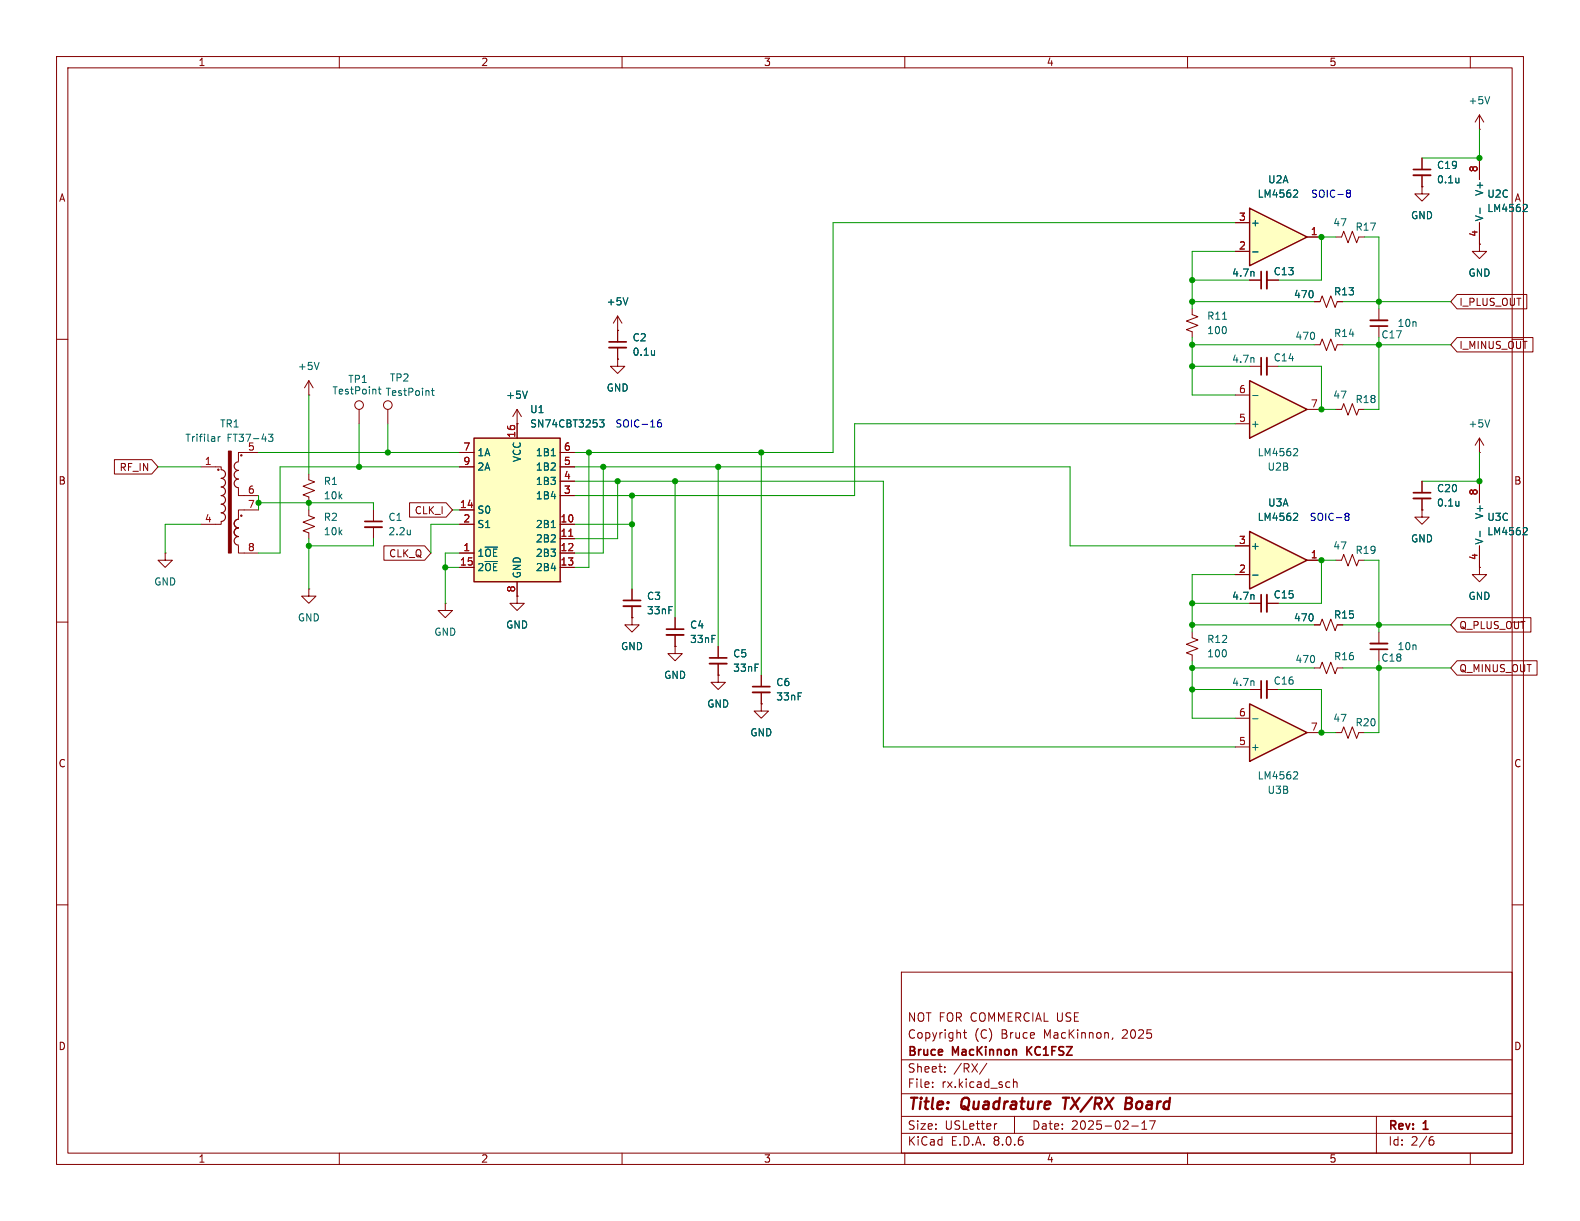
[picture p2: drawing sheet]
<svg xmlns="http://www.w3.org/2000/svg" width="279mm" height="216mm" viewBox="0 0 279 216" stroke-linecap="round" stroke-linejoin="round" font-family="sans-serif">
<g fill="none" stroke="#840000" stroke-width=".18">
<path d="M10 10h259.4v195.9h-259.4zM12 12h255.4v191.9h-255.4zM60 10v2M110 10v2M160 10v2M210 10v2M260 10v2M10 60h2M236.2 41.9h1l.4-1 .8 2 .7-2 .8 2 .4-1h1M261.6 43.2v1.3h1.3l-1.3 1.2-1.3-1.2h1.3M261.6 43.2h.1M221 64.8h2"/>
<path d="M224 64.8h2.1M10 110h2M119.4 114.3v1.3h1.2l-1.2 1.2-1.3-1.2h1.3M119.4 114.3h.1M232.4 118.1h1l.4-1 .8 2 .7-2 .8 2 .4-1h1M10 160h2M267.4 160h2M159.4 171.9h108v32h-108zM159.4 197.4h108M159.4 193.4h108M159.4 187.4h108M164.9 192.1v.2"/>
<path d="M164.9 191.4v.1M167.1 189.4v.2M167.1 188.7v.1M170.4 182.6h.5M170.6 182.1v1.3l.3 .2M174.5 188l-1.3 1.9M176.3 198.7l-.3 .1M179.2 190.8v1.5M179.2 191.4l.2-.1 .4 .1 .1 .9M179.4 197.4v3M196.8 183.5l-.2 .3M200.1 199.1h1.2"/>
<path d="M201.9 199.7h.9M201.9 198.6l.5-.4v1.5M203.3 198.2h1l-.7 1.5M243.4 197.4v6.5M60 203.9v2M110 203.9v2M159.4 200.4h108M160 203.9v2M210 203.9v2M253 201.6h.3l.3 .2-.1 .5-.5 .2M253.4 201l-.4 .1M260 203.9v2"/>
</g>
<path d="M187.9 194.1h1.2M188.5 194.1l-.2 2M199.1 195.1h.6M199.7 195.1l.3 .1M199.9 194.1h-.7l-.3 2 1-.1M199.9 195l-.2 .1" fill="none" stroke="#840000" stroke-width=".4"/>
<path d="M223 63.2v3.1M181.6 185.1v1.5M182.5 185.1l-.9 .8" fill="none" stroke="#840000" stroke-width=".3"/>
<path d="M224 63.2v3.1" fill="none" stroke="#840000" stroke-width=".33"/>
<path d="M221.7 63.3v.8" fill="none" stroke="#006464" stroke-width=".18"/>
<path d="M221 36.8l10.1 5.1-10.1 5.1z" fill="#ffffc2"/>
<path d="M221 36.8l10.1 5.1-10.1 5.1z" fill="none" stroke="#840000" stroke-width=".25"/>
<g fill="none" stroke="#840000" stroke-width=".18">
<path d="M218.4 39.4h2.6M251.5 33v1.3h1.2l-1.2 1.3-1.3-1.3h1.3M251.5 33h.1M251.5 27.9v2.1M251.5 31v2M261.6 22.9h.1M261.6 20.3l-.7 1.3M261.6 20.3v2.6M261.6 27.9v3.9M261.6 39.4v3.8M261.6 20.3l.8 1.3M109.2 58.4h.1"/>
<path d="M109.2 55.9l-.7 1.3M109.2 55.9v4.6M109.2 55.9l.8 1.3M210.8 54.6v1l1 .4-2 .8 2 .7-2 .8 1 .4v1M218.4 44.5h2.6M221 49.5h2M224 49.5h2.1M231.1 41.9h2.6M232.4 53.3h1l.4-1 .8 2.1 .7-2.1 .8 2.1 .4-1.1h1M243.8 54.6v2M243.8 57.7v2M68.6 72.4v2.5"/>
<path d="M109.2 63.5v1.3h1.3l-1.3 1.2-1.3-1.2h1.3M109.2 63.5h.1M109.2 61.5v2M232.4 61h1l.4-1.1 .8 2.1 .7-2.1 .8 2.1 .4-1h1M29.2 97.8v1.3h1.3l-1.3 1.2-1.3-1.2h1.3M29.2 97.8h.1M35.6 82.6h3.5v.5M39.1 92.2v.5h-3.5M42.2 96.5v1.3h3.5M42.2 86.4v1.2h3.5M45.7 90.2h-3.5v1.5M45.7 80h-3.5v1.5"/>
<path d="M54.6 83.8v1l1 .4-2 .8 2 .7-2 .8 1 .4v1M54.6 90.2v1l1 .4-2 .7 2 .8-2 .8 1 .3v1.1M66 90.2v2M66 93.2v2.1M91.4 105.4v1.3h1.3l-1.3 1.3-1.2-1.3h1.2M91.4 105.4h.1M111.8 109.2v1.3h1.2l-1.2 1.3-1.3-1.3h1.3M111.8 109.2h.1M111.8 104.1v2.1M111.8 107.2v2M119.4 109.2v2.1M119.4 112.3v2"/>
<path d="M127 119.4v1.3h1.3l-1.3 1.2-1.3-1.2h1.3M127 119.4h.1M127 114.3v2M127 117.3v2.1M134.6 119.4v2M210.8 111.8v1l1 .4-2 .7 2 .8-2 .7 1 .4v1M134.6 124.5v1.2h1.3l-1.3 1.3-1.3-1.3h1.3M134.6 124.5h.1M134.6 122.4v2.1M221 121.9h2M224 121.9h2.1M236.2 129.5h1l.4-1 .8 2.1 .7-2.1 .8 2.1 .4-1.1h1"/>
<circle cx="68.6" cy="71.6" r=".76"/>
<circle cx="38.6" cy="83.1" r=".13"/>
<circle cx="42.7" cy="91.2" r=".13"/>
<circle cx="42.7" cy="80.5" r=".13"/>
</g>
<g fill="none" stroke="#006464" stroke-width=".18">
<path d="M263.4 17.1l-.4 1.3M228.9 33.6l.5 .1 .1 .3-.8 .9h.8M258 31.5v.8M258 32.2l-.1 .1M261.7 36.8v1M269.5 36.1l.5 .1 .1 .3-.8 .9h.8M111 52.6l-.4 1.3M216.2 56.5h.7M221.5 44.5h1M221.7 48.1v.7M38.6 77.2v.8M38.9 77.2l-.3 .2"/>
<path d="M47.5 76.8h.8l-.5 .5 .4 .1v.5l-.2 .1-.5-.1M76.3 69.1h.5M76.5 68.7v1l.3 .2M115.7 62v.8M115.7 62.7v.1M72.6 93.7v.9M72.6 94.4l-.1 .1M221.7 120.4v.8"/>
</g>
<path d="M249.9 31h3.1M224 48v3.1M242.3 56.6h3.1M107.7 61.5h3M64.5 93.2h3.1M110.2 107.2h3.1M117.9 112.3h3M125.5 117.3h3M133.1 122.4h3M224 120.4v3" fill="none" stroke="#840000" stroke-width=".33"/>
<path d="M249.9 30h3.1M223 48v3.1M242.3 57.7h3.1M107.7 60.5h3M64.5 92.2h3.1M110.2 106.2h3.1M117.9 111.3h3M125.5 116.3h3M133.1 121.4h3M223 120.4v3" fill="none" stroke="#840000" stroke-width=".3"/>
<path d="M39.1 83.1a.76 .76 0 0 1 .8 .7 .76 .76 0 0 1-.8 .8 .76 .76 0 0 1 .8 .7 .76 .76 0 0 1-.8 .8 .76 .76 0 0 1 .8 .8 .76 .76 0 0 1-.8 .7 .76 .76 0 0 1 .8 .8 .76 .76 0 0 1-.8 .8 .76 .76 0 0 1 .8 .7 .76 .76 0 0 1-.8 .8 .76 .76 0 0 1 .8 .7 .76 .76 0 0 1-.8 .8M42.2 91.8a.76 .76 0 0 0-.8 .8 .76 .76 0 0 0 .8 .7 .76 .76 0 0 0-.8 .8 .76 .76 0 0 0 .8 .8 .76 .76 0 0 0-.8 .7 .76 .76 0 0 0 .8 .8M42.2 83.2a.76 .76 0 0 0-.8 .7 .76 .76 0 0 0 .8 .8 .76 .76 0 0 0-.8 .8 .76 .76 0 0 0 .8 .7M42.2 81.7a.76 .76 0 0 0-.8 .7 .76 .76 0 0 0 .8 .8" fill="none" stroke="#840000" stroke-width=".2"/>
<path d="M40.4 79.8h.5v18h-.5z" fill="#840000" stroke="#840000" stroke-width=".18"/>
<path d="M83.8 77.5h15.3v25.4h-15.3z" fill="#ffffc2"/>
<path d="M83.8 77.5h15.3v25.4h-15.3z" fill="none" stroke="#840000" stroke-width=".25"/>
<g fill="none" stroke="#840000" stroke-width=".18">
<path d="M54.6 69.9h.1M54.6 67.3l-.8 1.3M54.6 67.3v2.6M54.6 67.3l.8 1.3M63.5 72.4v2.5M91.4 74.9h.1M91.4 72.4v5.1M91.4 72.4l-.7 1.3M91.4 72.4l.8 1.3M261.6 77.5l-.7 1.2M261.6 77.5v2.5M261.6 77.5l.8 1.2"/>
<path d="M81.3 97.8h2.5M81.3 92.7h2.5M81.3 90.2h2.5M81.3 82.6h2.5M81.3 80h2.5M99.1 97.8h2.5M99.1 92.7h2.5M99.1 95.3h2.5M99.1 87.6h2.5M99.1 85.1h2.5M99.1 82.6h2.5M99.1 80h2.5"/>
<path d="M251.5 90.2v1.2h1.2l-1.2 1.3-1.3-1.3h1.3M251.5 90.2h.1M251.5 85.1v2M251.5 88.1v2.1M261.6 80h.1M261.6 85.1v3.8M261.6 96.5v3.8M54.6 104.1v1.3h1.3l-1.3 1.3-1.3-1.3h1.3M54.6 104.1h.1M78.7 106.7v1.3h1.3l-1.3 1.2-1.2-1.2h1.2M78.7 106.7h.1M81.3 100.3h2.5"/>
<path d="M91.4 102.9v2.5M99.1 102.9h.1M99.1 100.3h2.5M243.8 111.8v2M243.8 114.8v2M261.6 100.3v1.3h1.3l-1.3 1.3-1.3-1.3h1.3M261.6 100.3h.1"/>
<circle cx="63.5" cy="71.6" r=".76"/>
</g>
<path d="M56.4 64.1l-.4 1.2M66.9 68.8h.5M67.1 68.4v1.1l.3 .2M93.3 69.2l-.5 1.2M106 74.2h.8l-.4 .5 .3 .1v.6l-.1 .1-.5-.1M263.4 74.2l-.4 1.3M97.5 93.3h.7M97.5 80.6h.7M258 88.6v.9M258 89.4h-.1M261.7 93.9v1M269.5 93.3h.5l.1 .4-.8 .9h.8" fill="none" stroke="#006464" stroke-width=".18"/>
<path d="M100.6 94.8h.7" fill="none" stroke="#a90000" stroke-width=".18"/>
<path d="M249.9 88.1h3.1M242.3 113.8h3.1" fill="none" stroke="#840000" stroke-width=".33"/>
<path d="M249.9 87.1h3.1M242.3 114.8h3.1" fill="none" stroke="#840000" stroke-width=".3"/>
<path d="M221 67.3l10.1 5.1-10.1 5.1z" fill="#ffffc2"/>
<path d="M221 67.3l10.1 5.1-10.1 5.1z" fill="none" stroke="#840000" stroke-width=".25"/>
<path d="M218.4 74.9h2.6M218.4 69.9h2.6M231.1 72.4h2.6" fill="none" stroke="#840000" stroke-width=".18"/>
<path d="M221.5 69.9h1M228.9 79.3l.5 .1 .1 .3-.8 .9h.8" fill="none" stroke="#006464" stroke-width=".18"/>
<path d="M221 94l10.1 5.1-10.1 5z" fill="#ffffc2"/>
<path d="M221 94l10.1 5.1-10.1 5z" fill="none" stroke="#840000" stroke-width=".25"/>
<path d="M236.2 72.4h1l.4-1 .8 2 .7-2 .8 2 .4-1h1M218.4 96.5h2.6M231.1 99.1h2.6M236.2 99.1h1l.4-1.1 .8 2.1 .7-2.1 .8 2.1 .4-1h1M218.4 101.6h2.6M232.4 110.5h1l.4-1 .8 2 .7-2 .8 2 .4-1h1" fill="none" stroke="#840000" stroke-width=".18"/>
<path d="M228.9 90.7l.5 .1 .1 .3-.8 .9h.8M221.5 101.7h1" fill="none" stroke="#006464" stroke-width=".18"/>
<path d="M221 124.5l10.1 5-10.1 5.1z" fill="#ffffc2"/>
<path d="M221 124.5l10.1 5-10.1 5.1z" fill="none" stroke="#840000" stroke-width=".25"/>
<g fill="none" stroke="#840000" stroke-width=".18">
<path d="M218.4 39.4h2.6M251.5 33h.1M251.5 27.9v2.1M251.5 31v2M261.6 27.9v3.9M261.6 39.4v3.8M109.2 58.4h.1M109.2 58.4v2.1M218.4 44.5h2.6M221 49.5h2M224 49.5h2.1M231.1 41.9h2.6"/>
<path d="M232.4 53.3h1M236.5 53.3h1M257.7 52.1h12.3v2.5h-12.3l-1.2-1.3zM257.7 59.7h13.4v2.5h-13.4l-1.2-1.2zM261.6 43.2h.1M91.4 74.9h.1M91.4 74.9v2.6M109.2 63.5h.1M109.2 61.5v2M20.2 81.3h6.6l1.1 1.3-1.1 1.2h-6.6zM67.9 96.5h7.2l1.1 1.3-1.1 1.3h-7.2zM72.4 88.9h6.5l1.1 1.3-1.1 1.2h-6.5z"/>
<path d="M81.3 97.8h2.5M81.3 92.7h2.5M81.3 90.2h2.5M81.3 82.6h2.5M81.3 80h2.5M99.1 97.8h2.5M99.1 92.7h2.5M99.1 95.3h2.5M99.1 87.6h2.5M99.1 85.1h2.5M99.1 82.6h2.5M99.1 80h2.5"/>
<path d="M218.4 96.5h2.6M231.1 99.1h2.6M251.5 90.2h.1M251.5 85.1v2M251.5 88.1v2.1M261.6 85.1v3.8M261.6 96.5v3.8M81.3 100.3h2.5M91.4 105.4h.1M91.4 102.9v2.5M99.1 100.3h2.5M111.8 109.2h.1"/>
<path d="M111.8 104.1v2.1M111.8 107.2v2M119.4 114.3h.1M119.4 109.2v2.1M119.4 112.3v2M127 119.4h.1M127 114.3v2M127 117.3v2.1M134.6 119.4v2M218.4 101.6h2.6M221 106.7h2M224 106.7h2.1"/>
<path d="M232.4 110.5h1M236.5 110.5h1M257.7 109.2h13v2.6h-13l-1.2-1.3zM257.7 116.8h14.1v2.6h-14.1l-1.2-1.3zM261.6 100.3h.1M134.6 124.5h.1M134.6 122.4v2.1M218.4 132.1h2.6M218.4 127h2.6M231.1 129.5h2.6"/>
</g>
<g fill="none" stroke="#006464" stroke-width=".18">
<path d="M228.9 33.6l.5 .1 .1 .3-.8 .9h.8M258 31.5v.8M258 32.2l-.1 .1M261.7 36.8v1M269.5 36.1l.5 .1 .1 .3-.8 .9h.8M111 52.6l-.4 1.3M221.5 44.5h1M221.7 48.1v.7M93.3 69.2l-.5 1.2M106 74.2h.8l-.4 .5 .3 .1v.6l-.1 .1-.5-.1M115.7 62v.8M115.7 62.7v.1"/>
<path d="M97.5 93.3h.7M97.5 80.6h.7M228.9 90.7l.5 .1 .1 .3-.8 .9h.8M258 88.6v.9M258 89.4h-.1M261.7 93.9v1M269.5 93.3h.5l.1 .4-.8 .9h.8M221.5 101.7h1M221.7 105.2v.8M221.5 127.1h1M228.9 136.5h.5l.1 .3-.8 .9h.8"/>
</g>
<path d="M224 105.2v3" fill="none" stroke="#840000" stroke-width=".33"/>
<path d="M223 105.2v3" fill="none" stroke="#840000" stroke-width=".3"/>
<path d="M238.1 34l.2 .1M238.1 33.7l.2-.1 .4 .1 .1 .2-.2 .2M238.3 34.1h.3M238.3 34.1l-.2 .2M238.6 34.1l.2 .3v.4l-.2 .1-.5-.1M116.9 74.2l-.4 .1a.85 .85 0 0 0 0 1.2l.4-.1 .1-.4-.3-.3-.3 .1-.1 .2M237.9 91.2l.2 .1M237.9 90.9l.2-.1h.3l.2 .3-.3 .2M238.1 91.3h.2M238.1 91.3l-.2 .1M238.3 91.3l.3 .2-.1 .4-.2 .1-.4-.1" fill="none" stroke="#0000c2" stroke-width=".18"/>
<g fill="none" stroke="#009600" stroke-width=".18">
<path d="M218.4 39.4h-71.1v40.6h-45.7M261.6 22.9v5h-10.1M210.8 59.7v10.2h7.6M210.8 53.3h21.6M210.8 49.5h10.2M218.4 44.5h-7.6v10.1M236.2 41.9h-2.5v7.6h-7.6M237.5 53.3h19M241.3 41.9h2.5v12.7M243.8 59.7v12.7h-2.5M54.6 69.9v13.9M63.5 74.9v7.7"/>
<path d="M68.6 74.9v5.1M210.8 64.8h10.2M210.8 61h21.6M218.4 74.9h-67.3v12.7h-49.5M226.1 64.8h7.6v7.6h2.5M237.5 61h19M27.9 82.6h7.7M35.6 92.7h-6.4v5.1M45.7 80h35.6M45.7 88.9h20.3v1.3M45.7 87.6v2.6M54.6 88.9v1.3"/>
<path d="M54.6 95.3v8.8M66 95.3v1.2h-11.4M80 90.2h1.3M81.3 82.6h-31.8v15.2h-3.8M81.3 97.8h-2.6v8.9M81.3 92.7h-5.1v5.1M101.6 82.6h87.6v13.9h29.2M101.6 85.1h54.6v47h62.2M101.6 92.7h10.2M104.1 80v20.3h-2.5M106.7 82.6v15.2h-5.1M109.2 85.1v10.2h-7.6"/>
<path d="M111.8 87.6v16.5M119.4 85.1v24.1M127 82.6v31.7M134.6 80v39.4M236.2 99.1h-2.5v7.6h-7.6M241.3 99.1h2.5v12.7M261.6 80v5.1h-10.1M78.7 100.3h2.6M210.8 116.8v10.2h7.6M210.8 118.1h21.6M210.8 110.5h21.6M210.8 106.7h10.2"/>
<path d="M218.4 101.6h-7.6v10.2M237.5 118.1h19M237.5 110.5h19M243.8 116.8v12.7h-2.5M210.8 121.9h10.2M226.1 121.9h7.6v7.6h2.5"/>
</g>
<path d="M100.6 94.8h.7" fill="none" stroke="#a90000" stroke-width=".18"/>
<g fill="#009600" stroke="#009600" stroke-width=".18">
<circle cx="210.8" cy="61" r=".46"/>
<circle cx="210.8" cy="64.8" r=".46"/>
<circle cx="261.6" cy="27.9" r=".46"/>
<circle cx="243.8" cy="53.3" r=".46"/>
<circle cx="233.7" cy="41.9" r=".46"/>
<circle cx="106.7" cy="82.6" r=".46"/>
<circle cx="104.1" cy="80" r=".46"/>
<circle cx="119.4" cy="85.1" r=".46"/>
<circle cx="111.8" cy="87.6" r=".46"/>
<circle cx="109.2" cy="85.1" r=".46"/>
<circle cx="111.8" cy="92.7" r=".46"/>
<circle cx="134.6" cy="80" r=".46"/>
<circle cx="127" cy="82.6" r=".46"/>
<circle cx="210.8" cy="110.5" r=".46"/>
<circle cx="210.8" cy="121.9" r=".46"/>
<circle cx="210.8" cy="118.1" r=".46"/>
<circle cx="210.8" cy="53.3" r=".46"/>
<circle cx="210.8" cy="49.5" r=".46"/>
<circle cx="68.6" cy="80" r=".46"/>
<circle cx="63.5" cy="82.6" r=".46"/>
<circle cx="54.6" cy="88.9" r=".46"/>
<circle cx="45.7" cy="88.9" r=".46"/>
<circle cx="54.6" cy="96.5" r=".46"/>
<circle cx="78.7" cy="100.3" r=".46"/>
<circle cx="243.8" cy="61" r=".46"/>
<circle cx="261.6" cy="85.1" r=".46"/>
<circle cx="233.7" cy="72.4" r=".46"/>
<circle cx="233.7" cy="99.1" r=".46"/>
<circle cx="233.7" cy="129.5" r=".46"/>
<circle cx="210.8" cy="106.7" r=".46"/>
<circle cx="243.8" cy="118.1" r=".46"/>
<circle cx="243.8" cy="110.5" r=".46"/>
</g>
<g font-size="2.8" fill="#840000">
<text x="160.4" y="196.8">Title:</text>
<text x="170.1" y="196.8">Quadrature</text>
<text x="188.9" y="196.8">TX/RX</text>
<text x="200.6" y="196.8">Board</text>
</g>
<g font-size="2.1" fill="#840000">
<text x="160.4" y="183.9">Copyright</text>
<text x="160.4" y="180.9">NOT FOR COMMERCIAL USE</text>
<text x="172.3" y="183.9">(C)</text>
<text x="177.1" y="183.9">Bruce</text>
<text x="184.7" y="183.9">MacKinnon,</text>
<text x="198.7" y="183.9">2025</text>
<text x="160.4" y="189.9">Sheet:</text>
<text x="160.4" y="187.1">Bruce</text>
<text x="168.5" y="187.1">MacKinnon</text>
<text x="168.6" y="189.9">/RX/</text>
<text x="182.2" y="187.1">KC1FSZ</text>
<text x="160.4" y="192.6">File:</text>
<text x="166.5" y="192.6">rx.kicad_sch</text>
<text x="160.4" y="202.8">KiCad</text>
<text x="160.4" y="200">Size:</text>
<text x="167.1" y="200">USLetter</text>
<text x="168.1" y="202.8">E.D.A.</text>
<text x="175.7" y="202.8">8.0.6</text>
<text x="182.4" y="200">Date:</text>
<text x="189.4" y="200">2025-02-17</text>
<text x="245.4" y="200.2">Rev:</text>
<text x="245.4" y="202.8">Id:</text>
<text x="249.5" y="202.8">2/6</text>
<text x="251.8" y="200.2">1</text>
</g>
<g font-size="1.8" fill="#840000">
<text x="35" y="11.9">1</text>
<text x="85" y="11.9">2</text>
<text x="135" y="11.9">3</text>
<text x="185" y="11.9">4</text>
<text x="235" y="11.9">5</text>
<text x="10.3" y="35.9">A</text>
<text x="258" y="54.3">I_PLUS_OUT</text>
<text x="258" y="61.9">I_MINUS_OUT</text>
<text x="21" y="83.5">RF_IN</text>
<text x="10.3" y="85.9">B</text>
<text x="267.7" y="85.9">B</text>
<text x="73.2" y="91.1">CLK_I</text>
<text x="68.7" y="98.7">CLK_Q</text>
<text x="258" y="111.4">Q_PLUS_OUT</text>
<text x="258" y="119.1">Q_MINUS_OUT</text>
<text x="10.3" y="135.9">C</text>
<text x="267.7" y="135.9">C</text>
<text x="10.3" y="185.9">D</text>
<text x="267.7" y="185.9">D</text>
<text x="35" y="205.8">1</text>
<text x="85" y="205.8">2</text>
<text x="135" y="205.8">3</text>
<text x="185" y="205.8">4</text>
<text x="235" y="205.8">5</text>
</g>
<g font-size="1.8" fill="#006464">
<text x="259.6" y="18.6">+5V</text>
<text x="222.3" y="35.2">LM4562</text>
<text x="224.1" y="32.6">U2A</text>
<text x="254" y="30.1">C19</text>
<text x="254" y="32.6">0.1u</text>
<text x="262.5" y="34.7" transform="rotate(-90 262.5 34.7)">V+</text>
<text x="262.9" y="35.2">U2C</text>
<text x="267.7" y="35.9">A</text>
<text x="221.1" y="40.2">+</text>
<text x="235.7" y="40.2">47</text>
<text x="239.6" y="41">R17</text>
<text x="249.4" y="39">GND</text>
<text x="262.5" y="39.2" transform="rotate(-90 262.5 39.2)">V-</text>
<text x="262.9" y="37.7">LM4562</text>
<text x="217.8" y="49.1">4.7n</text>
<text x="225.1" y="48.9">C13</text>
<text x="228.7" y="52.9">470</text>
<text x="235.8" y="52.4">R13</text>
<text x="259.6" y="49.1">GND</text>
<text x="107.2" y="54.2">+5V</text>
<text x="213.4" y="59.3">100</text>
<text x="213.4" y="56.7">R11</text>
<text x="235.8" y="59.8">R14</text>
<text x="247" y="58">10n</text>
<text x="52.6" y="65.6">+5V</text>
<text x="111.8" y="60.6">C2</text>
<text x="111.8" y="63.1">0.1u</text>
<text x="217.8" y="64.4">4.7n</text>
<text x="225.1" y="64.1">C14</text>
<text x="229" y="60.3">470</text>
<text x="244.2" y="60">C17</text>
<text x="58.7" y="70">TestPoint</text>
<text x="61.5" y="67.9">TP1</text>
<text x="68.1" y="70.2">TestPoint</text>
<text x="68.8" y="67.7">TP2</text>
<text x="89.4" y="70.7">+5V</text>
<text x="107.2" y="69.4">GND</text>
<text x="235.7" y="70.7">47</text>
<text x="239.6" y="71.5">R18</text>
<text x="38.8" y="75.8">TR1</text>
<text x="93.6" y="73.3">U1</text>
<text x="93.6" y="75.8">SN74CBT3253</text>
<text x="221.1" y="75.8">+</text>
<text x="259.6" y="75.8">+5V</text>
<text x="32.7" y="78.3">Trifilar</text>
<text x="40.1" y="78.3">FT37-43</text>
<text x="84.3" y="80.9">1A</text>
<text x="84.3" y="83.4">2A</text>
<text x="92.3" y="81.8" transform="rotate(-90 92.3 81.8)">VCC</text>
<text x="94.7" y="83.4">1B2</text>
<text x="94.7" y="80.9">1B1</text>
<text x="222.3" y="80.9">LM4562</text>
<text x="224.1" y="83.4">U2B</text>
<text x="57.2" y="86">R1</text>
<text x="57.2" y="88.5">10k</text>
<text x="94.7" y="88.5">1B4</text>
<text x="94.7" y="86">1B3</text>
<text x="224.1" y="89.8">U3A</text>
<text x="254" y="87.2">C20</text>
<text x="254" y="89.8">0.1u</text>
<text x="57.2" y="92.3">R2</text>
<text x="57.2" y="94.8">10k</text>
<text x="68.6" y="92.3">C1</text>
<text x="68.6" y="94.8">2.2u</text>
<text x="84.3" y="91">S0</text>
<text x="84.3" y="93.6">S1</text>
<text x="94.7" y="93.6">2B1</text>
<text x="222.3" y="92.3">LM4562</text>
<text x="262.5" y="91.9" transform="rotate(-90 262.5 91.9)">V+</text>
<text x="262.9" y="92.3">U3C</text>
<text x="262.9" y="94.8">LM4562</text>
<text x="84.3" y="98.7">1~{OE}</text>
<text x="84.3" y="101.2">2~{OE}</text>
<text x="94.7" y="96.1">2B2</text>
<text x="94.7" y="98.7">2B3</text>
<text x="94.7" y="101.2">2B4</text>
<text x="221.1" y="97.4">+</text>
<text x="235.7" y="97.4">47</text>
<text x="239.6" y="98.1">R19</text>
<text x="249.4" y="96.1">GND</text>
<text x="262.5" y="96.4" transform="rotate(-90 262.5 96.4)">V-</text>
<text x="27.2" y="103.7">GND</text>
<text x="92.3" y="102.4" transform="rotate(-90 92.3 102.4)">GND</text>
<text x="114.3" y="106.3">C3</text>
<text x="217.8" y="106.3">4.7n</text>
<text x="225.1" y="106">C15</text>
<text x="259.6" y="106.3">GND</text>
<text x="52.6" y="110.1">GND</text>
<text x="76.7" y="112.6">GND</text>
<text x="89.4" y="111.4">GND</text>
<text x="114.3" y="108.8">33nF</text>
<text x="121.9" y="111.4">C4</text>
<text x="121.9" y="113.9">33nF</text>
<text x="213.4" y="113.9">R12</text>
<text x="228.7" y="110.1">470</text>
<text x="235.8" y="109.6">R15</text>
<text x="109.7" y="115.2">GND</text>
<text x="129.5" y="116.4">C5</text>
<text x="129.5" y="119">33nF</text>
<text x="213.4" y="116.4">100</text>
<text x="229" y="117.4">470</text>
<text x="235.8" y="116.9">R16</text>
<text x="244.2" y="117.2">C18</text>
<text x="247" y="115.2">10n</text>
<text x="117.3" y="120.2">GND</text>
<text x="125" y="125.3">GND</text>
<text x="137.2" y="121.5">C6</text>
<text x="137.2" y="124.1">33nF</text>
<text x="217.8" y="121.5">4.7n</text>
<text x="225.1" y="121.3">C16</text>
<text x="132.6" y="130.4">GND</text>
<text x="235.7" y="127.9">47</text>
<text x="239.6" y="128.6">R20</text>
<text x="221.1" y="132.9">+</text>
<text x="222.3" y="138">LM4562</text>
<text x="224.1" y="140.6">U3B</text>
</g>
<g font-size="1.8" fill="#0000c2">
<text x="231.8" y="35.2">SOIC-8</text>
<text x="108.7" y="75.8">SOIC-16</text>
<text x="231.5" y="92.3">SOIC-8</text>
</g>
<g font-size="1.8" fill="#a90000">
<text x="261.4" y="30.6" transform="rotate(-90 261.4 30.6)">8</text>
<text x="219" y="39.1">3</text>
<text x="231.7" y="41.7">1</text>
<text x="261.4" y="42" transform="rotate(-90 261.4 42)">4</text>
<text x="219" y="44.2">2</text>
<text x="219" y="69.6">6</text>
<text x="91.2" y="77.5" transform="rotate(-90 91.2 77.5)">16</text>
<text x="219" y="74.7">5</text>
<text x="231.7" y="72.1">7</text>
<text x="36.1" y="82.3">1</text>
<text x="43.7" y="79.8">5</text>
<text x="81.8" y="79.8">7</text>
<text x="81.8" y="82.3">9</text>
<text x="99.6" y="82.3">5</text>
<text x="99.6" y="79.8">6</text>
<text x="43.7" y="87.4">6</text>
<text x="43.7" y="89.9">7</text>
<text x="81.2" y="89.9">14</text>
<text x="99.6" y="87.4">3</text>
<text x="99.6" y="84.8">4</text>
<text x="261.4" y="87.7" transform="rotate(-90 261.4 87.7)">8</text>
<text x="36.1" y="92.5">4</text>
<text x="81.8" y="92.5">2</text>
<text x="99" y="92.5">10</text>
<text x="99" y="95">11</text>
<text x="43.7" y="97.5">8</text>
<text x="81.2" y="100.1">15</text>
<text x="81.8" y="97.5">1</text>
<text x="99" y="97.5">12</text>
<text x="99" y="100.1">13</text>
<text x="219" y="101.3">2</text>
<text x="219" y="96.3">3</text>
<text x="231.7" y="98.8">1</text>
<text x="261.4" y="99.1" transform="rotate(-90 261.4 99.1)">4</text>
<text x="91.2" y="104.8" transform="rotate(-90 91.2 104.8)">8</text>
<text x="219" y="131.8">5</text>
<text x="219" y="126.7">6</text>
<text x="231.7" y="129.3">7</text>
</g>
</svg>
